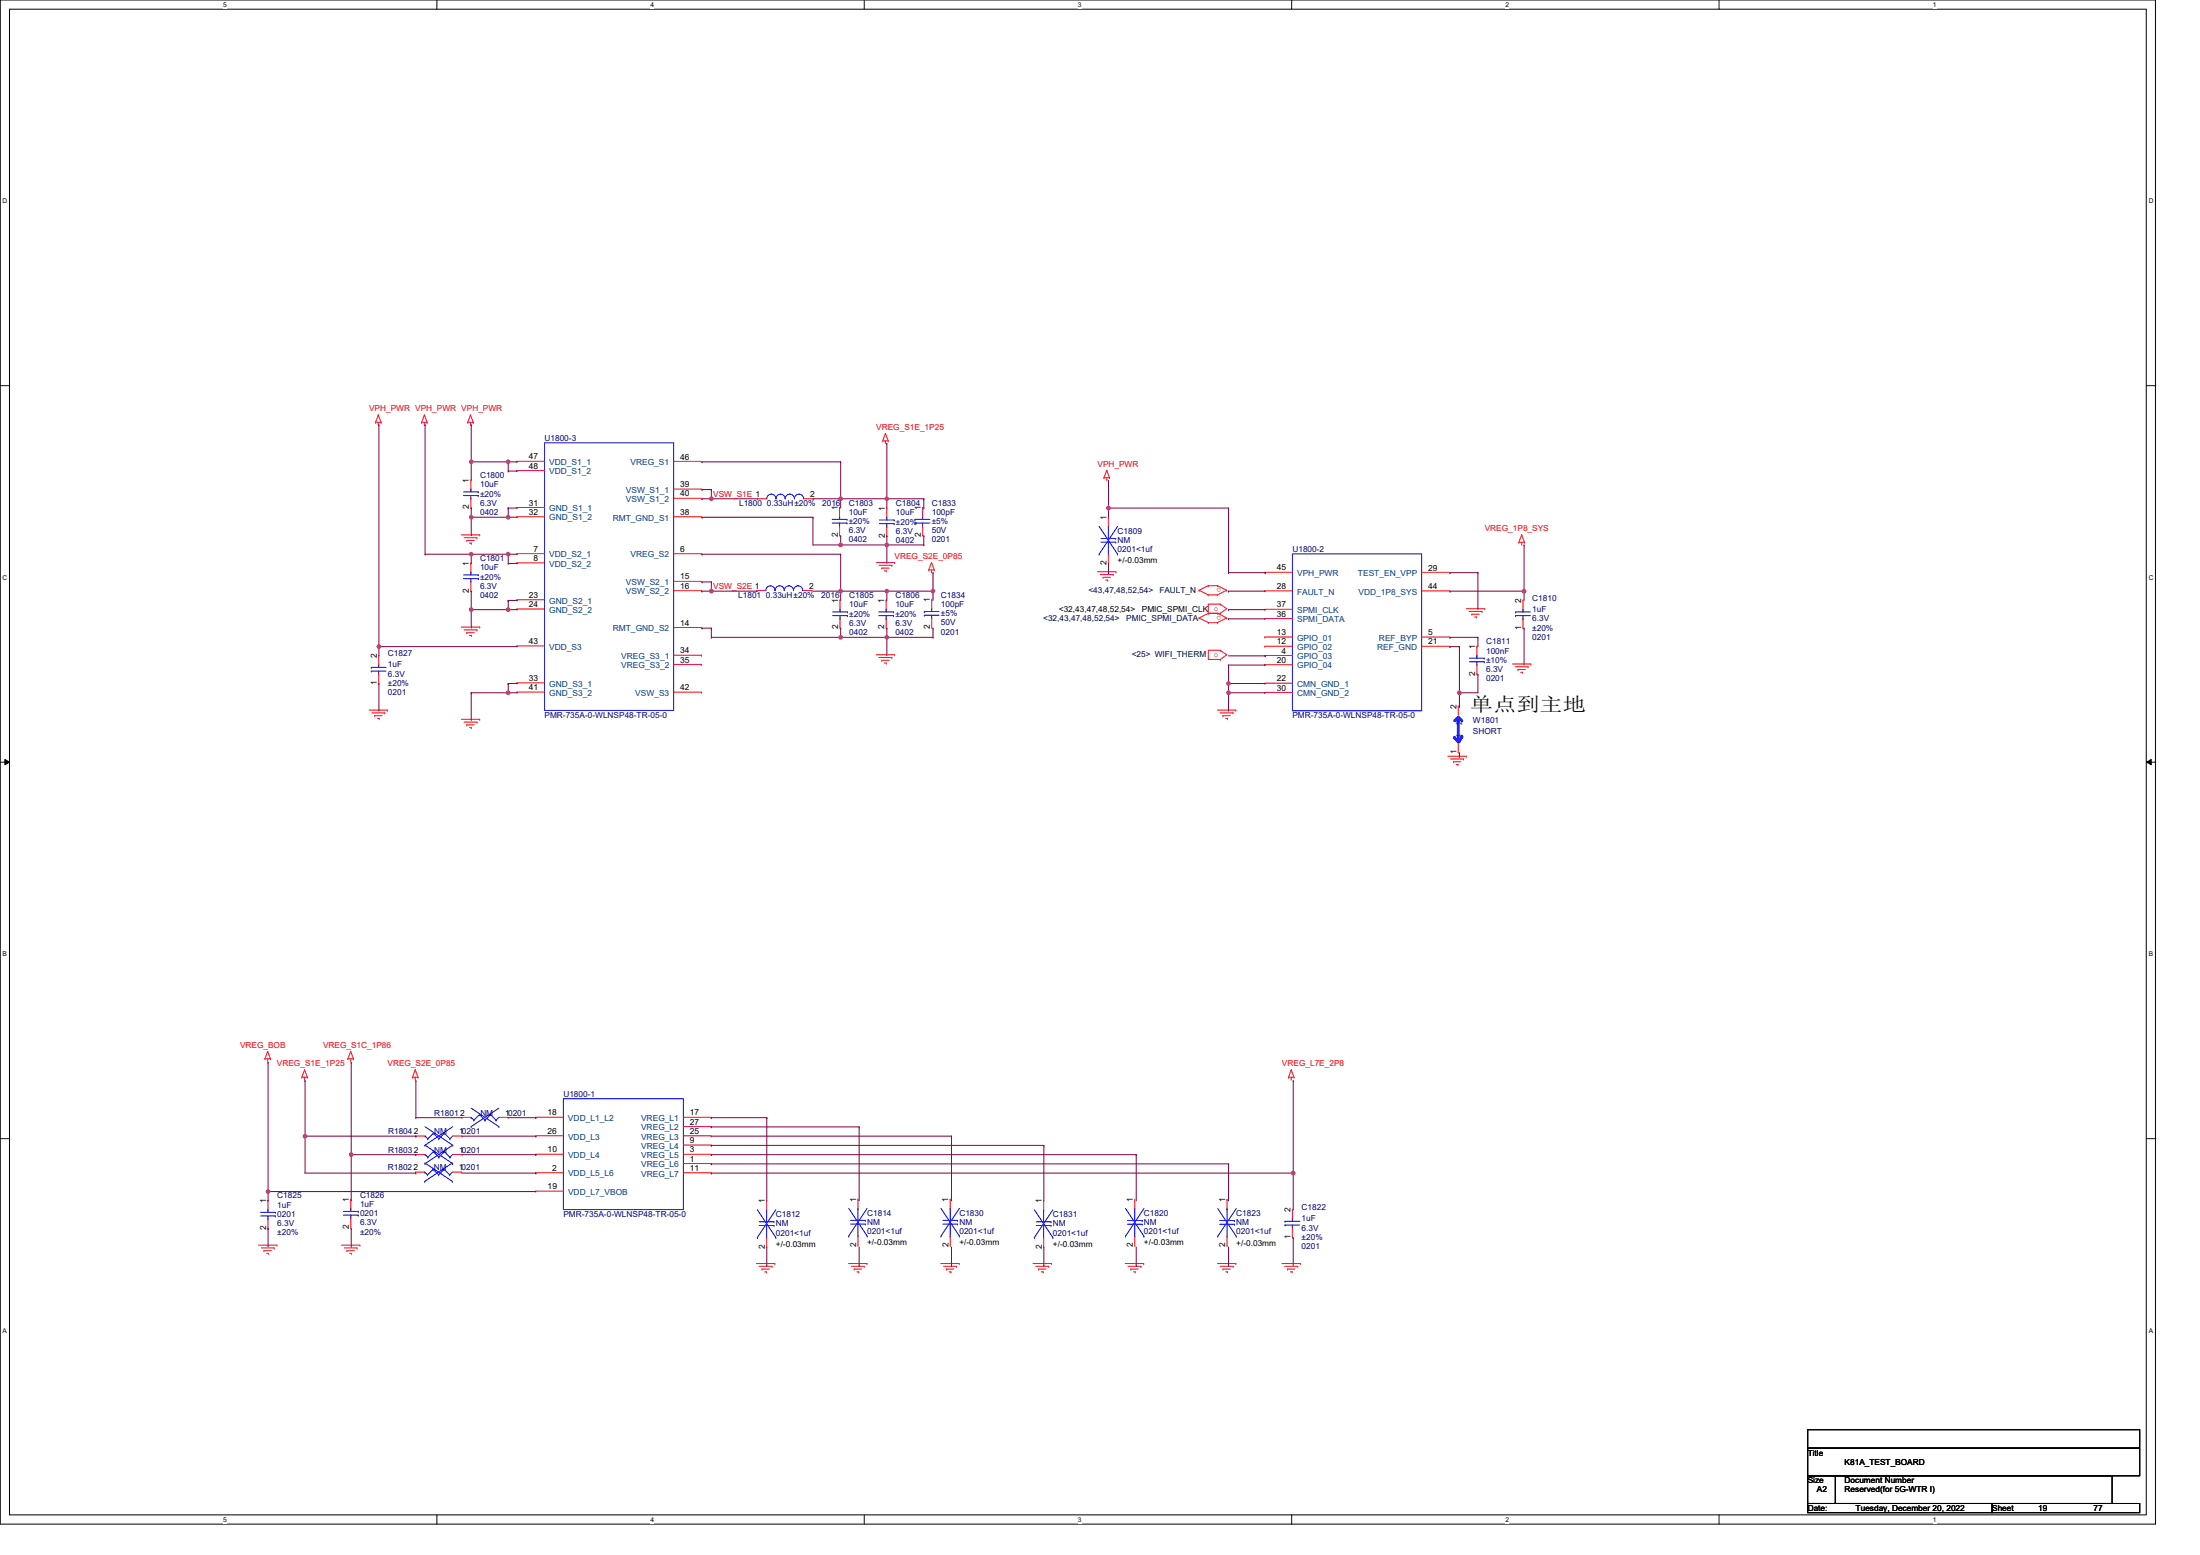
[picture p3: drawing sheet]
<svg xmlns="http://www.w3.org/2000/svg" width="297mm" height="210mm" viewBox="0 0 297 210" stroke-linecap="round" stroke-linejoin="round" font-family="sans-serif">
<path d="M0 0h291v205.7h-291zM1.3 1.2h288.5v203.3h-288.5z" fill="none" stroke="#000" stroke-width=".14"/>
<g fill="#fff">
<path d="M30.1 .1h.5v1h-.5z"/>
<path d="M30.1 204.6h.5v1h-.5z"/>
</g>
<path d="M59 0v1.2M59 204.5v1.2" fill="none" stroke="#000" stroke-width=".14"/>
<g fill="#fff">
<path d="M87.8 .1h.5v1h-.5z"/>
<path d="M87.8 204.6h.5v1h-.5z"/>
</g>
<path d="M116.7 0v1.2M116.7 204.5v1.2" fill="none" stroke="#000" stroke-width=".14"/>
<g fill="#fff">
<path d="M145.5 .1h.5v1h-.5z"/>
<path d="M145.5 204.6h.5v1h-.5z"/>
</g>
<path d="M174.4 0v1.2M174.4 204.5v1.2" fill="none" stroke="#000" stroke-width=".14"/>
<g fill="#fff">
<path d="M203.2 .1h.5v1h-.5z"/>
<path d="M203.2 204.6h.5v1h-.5z"/>
</g>
<path d="M232.1 0v1.2M232.1 204.5v1.2" fill="none" stroke="#000" stroke-width=".14"/>
<g fill="#fff">
<path d="M261 .1h.5v1h-.5z"/>
<path d="M261 204.6h.5v1h-.5z"/>
<path d="M.3 26.6h.7v1h-.7z"/>
<path d="M290.1 26.6h.7v1h-.7z"/>
<path d="M.3 77.5h.7v1h-.7z"/>
<path d="M290.1 77.5h.7v1h-.7z"/>
</g>
<path d="M0 52.1h1.3M289.8 52.1h1.3" fill="none" stroke="#000" stroke-width=".14"/>
<g fill="#fff">
<path d="M.3 128.3h.6v1h-.6z"/>
<path d="M290.1 128.3h.6v1h-.6z"/>
</g>
<path d="M0 102.9h1.3M.7 102.5l.6 .4-.6 .3zM289.8 102.9l.7-.4v.7zM289.8 102.9h1.3" fill="none" stroke="#000" stroke-width=".14"/>
<path d="M.7 102.5l.6 .4-.6 .3zM289.8 102.9l.7-.4v.7z" fill="#000"/>
<g fill="#fff">
<path d="M.3 179.1h.6v1h-.6z"/>
<path d="M290.1 179.1h.6v1h-.6z"/>
</g>
<path d="M0 153.7h1.3M289.8 153.7h1.3M244.1 193h44.8v2.5h-44.8zM244.1 195.5h44.8v3.7h-44.8zM244.1 199.2h3.7v3.7h-3.7zM244.1 199.2h3.7v3.8h-3.7zM247.8 199.2h37.4v3.7h-37.4zM247.8 199.2h37.4v3.8h-37.4zM244.1 202.9h24.9v1.3h-24.9zM244.1 203h24.9v1.2h-24.9zM269 202.9h19.9v1.3h-19.9zM269 203h19.9v1.2h-19.9z" fill="none" stroke="#000" stroke-width=".14"/>
<g fill="none" stroke="#f00" stroke-width=".14">
<path d="M50.7 57h.1M50.7 57h.7M51.1 57.3h.1M51.1 56h.1M51.1 57v.3M51.1 56l.3 1M51.1 56l-.4 1M51.4 57h.1M56.9 57h.1M56.9 57h.8M57.3 57.3h.1M57.3 56h.1"/>
<path d="M57.3 57v.3M57.3 56l.4 1M57.3 56l-.4 1M57.7 57h.1M63.2 57h.1M63.2 57h.7M63.5 57.3h.1M63.5 56h.1M63.5 57v.3M63.5 56l.4 1M63.5 56l-.3 1M63.9 57h.1"/>
<path d="M119.2 59.5h.1M119.2 59.5h.7M119.6 59.8h.1M119.6 58.5h.1M119.6 59.5v.3M119.6 58.5l.3 1M119.6 58.5l-.4 1M119.9 59.5h.1M62.3 72.2h2.5M62.7 72.6h1.7M63 73h.1M63 73h1"/>
<path d="M63.4 73.3h.3M63.6 76h.1M63.6 76v1.2M63.6 79.7h.1M63.6 78.5v1.2M63.6 64.8h.1M63.6 64.8v1.2M63.6 68.5h.1M63.6 67.3v1.2M63.7 73.3h.1M64.4 72.6h.1M64.8 72.2h.1"/>
<path d="M69.8 62.3h.1M69.8 62.3h3.7M69.8 63.5h.1M69.8 63.5h3.7M69.8 68.5h.1M69.8 68.5h3.7M69.8 69.7h.1M69.8 69.7h3.7M69.8 74.7h.1M69.8 74.7h3.7M69.8 76h.1M69.8 76h3.7"/>
<path d="M91 62.3h3.7M91 66h3.7M91 67.3h3.7M91 69.8h3.7M91 74.7h3.7M91 78.5h3.7M91 79.7h3.7M94.7 62.3h.1M94.7 66h.1M94.7 67.3h.1M94.7 69.8h.1M94.7 74.7h.1"/>
<path d="M94.7 78.5h.1M94.7 79.7h.1M102.2 79.7h.1M102.2 79.7h1.2M108.4 79.7h1.2M109.6 79.7h.1M113.4 68.5h.1M113.4 68.5v1.2M113.4 72.2h.1M113.4 71v1.2M118.3 75.9h2.5M118.7 76.3h1.7"/>
<path d="M119.1 76.7h.1M119.1 76.7h1M119.4 77.1h.3M119.7 77.1h.1M120.4 76.3h.1M120.8 75.9h.1M124.6 68.5h.1M124.6 68.5v1.2M124.6 72.2h.1M124.6 71v1.2M125.4 76.9h.1M125.4 76.9h.7"/>
<path d="M125.8 77.2h.1M125.8 75.9h.1M125.8 76.9v.3M125.8 75.9l.3 1M125.8 75.9l-.4 1M126.1 76.9h.1M148.2 77.2h2.5M148.6 77.6h1.7M148.9 77.9h.1M148.9 77.9h1M149.1 64.5h.1M149.1 64.5h.7"/>
<path d="M149.3 78.3h.3M149.4 64.7h.1M149.4 63.5h.1M149.4 64.5v.2M149.4 63.5l.4 1M149.4 63.5l-.3 1M149.6 78.3h.1M149.8 64.5h.1M150.3 77.6h.1M150.7 77.2h.1M161.9 79.7h.1M161.9 79.7l1.2 .6"/>
<path d="M163.1 79.1h.1M163.1 79.1h1.3M163.1 79.1l-1.2 .6M164.4 79.1h.1M164.4 79.1l1.2 .6M165.6 79.7h.1M165.6 79.7l-1.2 .6M205.1 73.2h.1M205.1 73.2h.7M205.5 73.4h.1M205.5 72.2h.1M205.5 73.2v.2"/>
<path d="M205.5 72.2l.3 1M205.5 72.2l-.4 1M205.8 73.2h.1M49.8 95.9h2.5M50.2 96.2h1.7M50.6 96.6h.1M50.6 96.6h1M51 97h.2M51.2 97h.1M51.9 96.2h.1M52.3 95.9h.1M62.3 84.7h2.5"/>
<path d="M62.3 97.1h2.5M62.7 85h1.7M62.7 97.5h1.7M63 85.4h.1M63 97.8h.1M63 85.4h1M63 97.8h1M63.4 85.8h.3M63.4 98.2h.3M63.7 85.8h.1M63.7 98.2h.1M64.4 85h.1"/>
<path d="M64.4 97.5h.1M64.8 84.7h.1M64.8 97.1h.1M69.8 81h.1M69.8 81h3.7M69.8 82.2h.1M69.8 82.2h3.7M69.8 87.2h.1M69.8 87.2h3.7M69.8 92.2h.1M69.8 92.2h3.7M69.8 93.4h.1"/>
<path d="M69.8 93.4h3.7M91 84.7h3.7M91 88.4h3.7M91 89.7h3.7M91 93.4h3.7M94.7 84.7h.1M94.7 88.4h.1M94.7 89.7h.1M94.7 93.4h.1M118.3 88.4h2.5M118.7 88.8h1.7M119 89.1h.1"/>
<path d="M119 89.1h1M119.4 89.5h.3M119.7 89.5h.1M120.4 88.8h.1M120.8 88.4h.1M125.8 80.9h.1M125.8 80.9v1.3M125.8 84.7h.1M125.8 83.4v1.3M161.9 83.4h.1M161.9 83.4l1.2 .6M163.1 80.3h.1"/>
<path d="M163.1 80.3h1.3M163.1 84h.1M163.1 82.8h.1M163.1 84h1.3M163.1 82.8h1.3M163.1 82.8l-1.2 .6M164.4 95.9h2.5M164.4 80.3h.1M164.4 84h.1M164.4 82.8h.1M164.4 82.8l1.2 .6M164.7 96.2h1.8"/>
<path d="M164.8 81.5h.1M164.8 82.8h.1M164.8 81.5h-1.7v1.3h1.7M164.8 81.5l.8 .7-.8 .6M164.8 87.8h.1M164.8 89h.1M164.8 87.8h-1.7v1.2h1.7M164.8 87.8l.8 .6-.8 .6M165.1 96.6h.1M165.1 96.6h1M165.5 97h.2M165.6 83.4h.1"/>
<path d="M165.6 83.4l-1.2 .6M165.7 97h.1M166.5 96.2h.1M166.9 95.9h.1M198 82.2h2.5M198.4 82.5h1.7M198.7 82.9h.1M198.7 82.9h1M199.1 83.3h.2M199.3 83.3h.1M200.1 82.5h.1M200.5 82.2h.1"/>
<path d="M204.2 89.6h2.5M204.6 90h1.7M205 90.4h.1M205 90.4h.9M205.3 90.8h.3M205.6 90.8h.1M206.3 90h.1M206.7 89.6h.1M195.5 102.1h2.5M195.9 102.5h1.7M196.2 102.8h.1M196.2 102.8h1"/>
<path d="M196.6 103.2h.3M196.9 103.2h.1M197.6 102.5h.1M198 102.1h.1M35.8 142.9h.1M35.8 142.9h.7M36.1 143.2h.1M36.1 141.9h.1M36.1 142.9v.3M36.1 141.9l.4 1M36.1 141.9l-.3 1M36.5 142.9h.1"/>
<path d="M40.7 145.4h.1M40.7 145.4h.8M41.1 145.7h.1M41.1 144.4h.1M41.1 145.4v.3M41.1 144.4l.4 1M41.1 144.4l-.4 1M41.5 145.4h.1M47 142.9h.1M47 142.9h.7M47.3 143.2h.1M47.3 141.9h.1"/>
<path d="M47.3 142.9v.3M47.3 141.9l.4 1M47.3 141.9l-.3 1M47.7 142.9h.1M55.7 145.4h.1M55.7 145.4h.7M56.1 145.7h.1M56.1 144.4h.1M56.1 145.4v.3M56.1 144.4l.3 1M56.1 144.4l-.4 1M56.1 158.2h.1"/>
<path d="M56.1 158.2h1.2M56.4 145.4h.1M61.1 158.2h1.2M62.3 158.2h.1M174 145.4h.1M174 145.4h.7M174.3 145.7h.1M174.3 144.4h.1M174.3 145.4v.3M174.3 144.4l.4 1M174.3 144.4l-.3 1M174.7 145.4h.1"/>
<path d="M34.9 168.1h2.5M35.3 168.5h1.7M35.6 168.8h.1M35.6 168.8h1M36 169.2h.3M36.3 169.2h.1M37 168.5h.1M37.4 168.1h.1M46.1 168.1h2.5M46.5 168.5h1.7M46.8 168.8h.1M46.8 168.8h1"/>
<path d="M47.2 169.2h.3M47.4 161.9h.1M47.4 161.9v1.3M47.4 165.6h.1M47.4 164.4v1.2M47.5 169.2h.1M48.2 168.5h.1M48.6 168.1h.1M102.1 170.6h2.5M102.5 170.9h1.7M102.9 171.3h.1M102.9 171.3h1"/>
<path d="M103.2 171.7h.3M103.5 171.7h.1M104.2 170.9h.1M104.6 170.6h.1M114.6 170.6h2.5M114.9 170.9h1.8M115.3 171.3h.1M115.3 171.3h1M115.7 171.7h.2M115.8 161.9h.1M115.8 161.9v1.2M115.8 168.1h.1"/>
<path d="M115.8 166.9v1.2M115.9 171.7h.1M116.7 170.9h.1M117.1 170.6h.1M127 170.6h2.5M127.4 170.9h1.7M127.8 171.3h.1M127.8 171.3h1M128.1 171.7h.3M128.3 161.9h.1M128.3 161.9v1.2M128.3 168.1h.1"/>
<path d="M128.3 166.9v1.2M128.4 171.7h.1M129.1 170.9h.1M129.5 170.6h.1M139.5 170.6h2.5M139.8 170.9h1.8M140.2 171.3h.1M140.2 171.3h1M140.6 171.7h.2M140.8 171.7h.1M141.6 170.9h.1M142 170.6h.1"/>
<path d="M151.9 170.6h2.5M152.3 170.9h1.7M152.7 171.3h.1M152.7 171.3h1M153 171.7h.3M153.2 161.9h.1M153.2 161.9v1.2M153.2 168.1h.1M153.2 166.9v1.2M153.3 171.7h.1M154 170.9h.1M154.4 170.6h.1"/>
<path d="M164.4 170.6h2.5M164.7 170.9h1.8M165.1 171.3h.1M165.1 171.3h1M165.5 171.7h.2M165.7 161.9h.1M165.7 161.9v1.2M165.7 168.1h.1M165.7 166.9v1.2M165.7 171.7h.1M166.5 170.9h.1M166.9 170.6h.1"/>
<path d="M173.1 170.6h2.5M173.5 170.9h1.7M173.8 171.3h.1M173.8 171.3h1M174.2 171.7h.3M174.5 171.7h.1M175.2 170.9h.1M175.6 170.6h.1"/>
</g>
<g fill="none" stroke="#00f" stroke-width=".14">
<path d="M73.5 59.8h17.5v36.1h-17.5zM62.6 77.6h2M62.6 78.1h2M62.6 66.4h2M62.6 66.9h2M63.6 77.2h.1M63.6 78.5h.1M63.6 77.2v.4M63.6 78.1v.4M63.6 66h.1M63.6 67.3h.1M63.6 66v.4"/>
<path d="M63.6 66.9v.4M64.6 77.6h.1M64.6 78.1h.1M64.6 66.4h.1M64.6 66.9h.1M103.4 79.7a.61 .61 0 0 1 .6-.6 .61 .61 0 0 1 .6 .6 .62 .62 0 0 1 .7-.6 .62 .62 0 0 1 .6 .6 .61 .61 0 0 1 .6-.6 .61 .61 0 0 1 .6 .6 .61 .61 0 0 1 .7-.6 .61 .61 0 0 1 .6 .6M112.4 70.1h2M112.4 70.6h2M113.4 69.7h.1M113.4 71h.1M113.4 69.7v.4M113.4 70.6v.4"/>
<path d="M114.4 70.1h.1M114.4 70.6h.1M123.6 70.1h.1M123.6 70.6h.1M123.6 70.1h2M123.6 70.6h2M124.6 69.7h.1M124.6 71h.1M124.6 69.7v.4M124.6 70.6v.4M124.8 82.5h.1M124.8 83h.1"/>
<path d="M124.8 82.5h2M124.8 83h2M125.8 82.2h.1M125.8 83.4h.1M125.8 82.2v.3M125.8 83v.4M57.3 158.2h.1M57.3 159.5h.1M57.3 158.2l.4 .4M57.3 157l3.8 2.5M57.7 158.6h.1M58.5 157.8h.1"/>
<path d="M58.5 157.8l.7 .8M58.5 157.8l-.8 .8M59.2 158.6h.1M60 157.8h.1M60 157.8l.7 .8M60 157.8l-.8 .8M60.7 158.6h.1M61.1 159.5h.1M61.1 158.2l-.4 .4M61.1 157l-3.8 2.5M46.4 163.5h2M46.4 164h2"/>
<path d="M47.4 163.1h.1M47.4 164.4h.1M47.4 163.1v.4M47.4 164v.4M48.4 163.5h.1M48.4 164h.1M114.6 166.8h.1M114.6 163.1l2.5 3.7M114.8 164.7h2M114.8 165.2h2M115.8 163.1h.1M115.8 166.8h.1"/>
<path d="M115.8 163.1v1.6M115.8 165.2v1.6M116.8 164.7h.1M116.8 165.2h.1M117.1 166.8h.1M117.1 163.1l-2.5 3.7M127 166.9h.1M127 163.1l2.5 3.8M127.3 164.7h2M127.3 165.2h2M128.3 163.1h.1M128.3 166.9h.1"/>
<path d="M128.3 163.1v1.6M128.3 165.2v1.7M129.3 164.7h.1M129.3 165.2h.1M129.5 166.9h.1M129.5 163.1l-2.5 3.8M152 166.9h.1M152 163.1l2.5 3.8M152.2 164.8h2M152.2 165.3h2M153.2 163.1h.1M153.2 166.9h.1"/>
<path d="M153.2 163.1v1.7M153.2 165.3v1.6M154.2 164.8h.1M154.2 165.3h.1M154.5 166.9h.1M154.5 163.1l-2.5 3.8M164.4 166.9h.1M164.4 163.1l2.5 3.8M164.7 164.8h2M164.7 165.3h2M165.7 163.1h.1M165.7 166.9h.1"/>
<path d="M165.7 163.1v1.7M165.7 165.3v1.6M166.7 164.8h.1M166.7 165.3h.1M166.9 166.9h.1M166.9 163.1l-2.5 3.8"/>
</g>
<path d="M196.8 96.9l-.4 .4" fill="none" stroke="#00f" stroke-width=".37"/>
<circle cx="196.8" cy="96.9" r=".18" fill="#00f"/>
<path d="M196.9 96.8l.5 .5" fill="none" stroke="#00f" stroke-width=".37"/>
<circle cx="196.9" cy="96.8" r=".18" fill="#00f"/>
<path d="M196.9 97.2v2.7" fill="none" stroke="#00f" stroke-width=".37"/>
<circle cx="196.9" cy="97.2" r=".18" fill="#00f"/>
<path d="M196.4 99.5l.5 .7" fill="none" stroke="#00f" stroke-width=".37"/>
<circle cx="196.4" cy="99.5" r=".18" fill="#00f"/>
<path d="M197.4 99.4l-.4 .8" fill="none" stroke="#00f" stroke-width=".37"/>
<circle cx="197.4" cy="99.4" r=".18" fill="#00f"/>
<g fill="none" stroke="#f00" stroke-width=".14">
<path d="M102.3 67.3h.1M102.3 67.3h1.2M108.5 67.3h1.3M109.8 67.3h.1M119.7 68.6h.1M119.7 68.6v1.2M119.7 72.3h.1M119.7 71.1v1.2M149.7 69.8h.1M149.7 69.8v1.3M149.7 76.1h.1M149.7 74.8v1.3"/>
<path d="M170.8 77.3h.1M170.8 77.3h3.7M170.8 79.8h.1M170.8 79.8h3.7M192 77.3h3.7M192 79.8h3.7M195.7 77.3h.1M195.7 79.8h.1M51.1 92.2h.1M51.1 91v1.2M51.1 88.5h.1M51.1 88.5v1.2"/>
<path d="M113.4 81h.1M113.4 81v1.2M113.4 84.7h.1M113.4 83.5v1.2M119.7 81h.1M119.7 81v1.2M119.7 84.7h.1M119.7 83.5v1.2M170.8 82.2h.1M170.8 82.2h3.7M170.8 83.5h.1M170.8 83.5h3.7"/>
<path d="M170.8 86h.1M170.8 86h3.7M170.8 87.2h.1M170.8 87.2h3.7M170.8 88.5h.1M170.8 88.5h3.7M170.8 89.7h.1M170.8 89.7h3.7M170.8 92.2h.1M170.8 92.2h3.7M170.8 93.5h.1M170.8 93.5h3.7"/>
<path d="M192 86h3.7M192 87.2h3.7M195.7 86h.1M195.7 87.2h.1M196.9 95.3h.1M196.9 95.3v1.3M199.4 87.2h.1M199.4 87.2v1.3M199.4 91h.1M199.4 89.7v1.3M205.6 84.7h.1M205.6 83.5v1.2"/>
<path d="M205.6 81h.1M205.6 81v1.2M196.9 101.5h.1M196.9 100.3v1.2M56.1 155.8h.1M56.1 155.8h1.3M56.1 153.3h.1M56.1 153.3h1.3M61.1 155.8h1.3M61.1 153.3h1.3M62.4 150.8h.1M62.4 150.8h1.2"/>
<path d="M62.4 155.8h.1M62.4 153.3h.1M67.4 150.8h1.2M68.6 150.8h.1M72.3 150.8h.1M72.3 150.8h3.8M72.3 153.3h.1M72.3 153.3h3.8M72.3 155.8h.1M72.3 155.8h3.8M72.3 158.3h.1M72.3 158.3h3.8"/>
<path d="M92.3 150.8h3.7M92.3 152.1h3.7M92.3 153.3h3.7M92.3 154.6h3.7M92.3 155.8h3.7M92.3 157.1h3.7M92.3 158.3h3.7M96 150.8h.1M96 152.1h.1M96 153.3h.1M96 154.6h.1M96 155.8h.1"/>
<path d="M96 157.1h.1M96 158.3h.1M36.2 162h.1M36.2 162v1.3M36.2 165.8h.1M36.2 164.5v1.3M72.3 160.8h.1M72.3 160.8h3.8M103.5 162.1h.1M103.5 162.1v1.2M103.5 168.3h.1M103.5 167v1.3"/>
<path d="M140.9 162.1h.1M140.9 162.1v1.2M140.9 168.3h.1M140.9 167.1v1.2M174.5 167h.1M174.5 165.7v1.3M174.5 163.2h.1M174.5 163.2v1.3"/>
</g>
<g fill="none" stroke="#00f" stroke-width=".14">
<path d="M103.5 67.3a.62 .62 0 0 1 .6-.6 .62 .62 0 0 1 .7 .6 .62 .62 0 0 1 .6-.6 .62 .62 0 0 1 .6 .6 .62 .62 0 0 1 .6-.6 .62 .62 0 0 1 .7 .6 .62 .62 0 0 1 .6-.6 .62 .62 0 0 1 .6 .6M118.7 70.2h2M118.7 70.7h2M119.7 69.8h.1M119.7 71.1h.1M119.7 69.8v.4M119.7 70.7v.4M120.7 70.2h.1M120.7 70.7h.1M148.4 74.8h.1M148.4 71.1l2.5 3.7M148.6 72.7h2"/>
<path d="M148.6 73.2h2M149.7 71.1h.1M149.7 74.8h.1M149.7 71.1v1.6M149.7 73.2v1.6M150.6 72.7h.1M150.6 73.2h.1M150.9 74.8h.1M150.9 71.1l-2.5 3.7M174.5 74.8h17.4v21.1h-17.4zM50.1 90.6h.1M50.1 90.1h.1"/>
<path d="M50.1 90.6h2M50.1 90.1h2M51.1 91h.1M51.1 89.7h.1M51.1 89.7v.4M51.1 90.6v.4M112.4 82.6h2M112.4 83.1h2M113.4 82.2h.1M113.4 83.5h.1M113.4 82.2v.4M113.4 83.1v.4"/>
<path d="M114.4 82.6h.1M114.4 83.1h.1M118.7 82.6h1.9M118.7 83.1h1.9M119.6 82.2h.1M119.6 83.5h.1M119.6 82.2v.4M119.6 83.1v.4M120.6 82.6h.1M120.6 83.1h.1M198.4 88.8h2M198.4 89.3h2"/>
<path d="M199.4 88.5h.1M199.4 89.7h.1M199.4 88.5v.3M199.4 89.3v.4M200.4 88.8h.1M200.4 89.3h.1M204.6 83.1h.1M204.6 82.6h.1M204.6 82.6h2M204.6 83.1h2M205.6 83.5h.1M205.6 82.2h.1"/>
<path d="M205.6 82.2v.4M205.6 83.1v.4M57.4 155.8h.1M57.4 157.1h.1M57.4 155.8l.4 .4M57.4 154.6l3.7 2.5M57.4 153.3h.1M57.4 154.6h.1M57.4 153.3l.4 .4M57.4 152.1l3.7 2.5M57.8 156.2h.1M57.8 153.7h.1"/>
<path d="M58.5 155.5h.1M58.5 155.5l.8 .7M58.5 155.5l-.7 .7M58.5 153h.1M58.5 153l.8 .7M58.5 153l-.7 .7M59.3 156.2h.1M59.3 153.7h.1M60 155.5h.1M60 155.5l.7 .7M60 155.5l-.7 .7M60 153h.1"/>
<path d="M60 153l.7 .7M60 153l-.7 .7M60.7 156.2h.1M60.7 153.7h.1M61.1 157.1h.1M61.1 155.8l-.4 .4M61.1 154.6l-3.7 2.5M61.1 154.6h.1M61.1 153.3l-.4 .4M61.1 152.1l-3.7 2.5M63.6 150.8h.1M63.6 152.1h.1"/>
<path d="M63.6 150.8l.4 .4M63.6 149.6l3.7 2.5M64 151.2h.1M64.7 150.5h.1M64.7 150.5l.8 .7M64.7 150.5l-.7 .7M65.5 151.2h.1M66.2 150.5h.1M66.2 150.5l.8 .7M66.2 150.5l-.7 .7M67 151.2h.1M67.3 152.1h.1"/>
<path d="M67.3 150.8l-.3 .4M67.3 149.6l-3.7 2.5M76.1 148.3h16.2v15h-16.2zM35.2 163.6h2M35.2 164.1h2M36.2 163.3h.1M36.2 164.5h.1M36.2 163.3v.3M36.2 164.1v.4M37.2 163.6h.1M37.2 164.1h.1M102.3 167h.1"/>
<path d="M102.3 163.3l2.5 3.7M102.5 164.9h2M102.5 165.4h2M103.5 163.3h.1M103.5 167h.1M103.5 163.3v1.6M103.5 165.4v1.6M104.5 164.9h.1M104.5 165.4h.1M104.8 167h.1M104.8 163.3l-2.5 3.7M139.7 167h.1"/>
<path d="M139.7 163.3l2.5 3.7M139.9 164.9h2M139.9 165.4h2M140.9 163.3h.1M140.9 167h.1M140.9 163.3v1.6M140.9 165.4v1.6M141.9 164.9h.1M141.9 165.4h.1M142.2 167h.1M142.2 163.3l-2.5 3.7M173.5 165.4h.1"/>
<path d="M173.5 164.9h.1M173.5 165.4h2M173.5 164.9h2M174.5 165.7h.1M174.5 164.5h.1M174.5 164.5v.4M174.5 165.4v.3"/>
</g>
<path d="M51.2 57.4h.1M51.2 57.4v29.9" fill="none" stroke="#800040" stroke-width=".14"/>
<circle cx="51.2" cy="87.3" r=".25" fill="#f0f"/>
<circle cx="51.2" cy="87.3" r=".25" fill="none" stroke="#f0f" stroke-width=".14"/>
<path d="M57.4 57.4h.1M57.4 57.4v17.4M63.6 57.4h.1M63.6 57.4v7.4M63.6 62.3h.1M63.6 62.3h5" fill="none" stroke="#800040" stroke-width=".14"/>
<circle cx="63.6" cy="62.3" r=".25" fill="#f0f"/>
<circle cx="63.6" cy="62.3" r=".25" fill="none" stroke="#f0f" stroke-width=".14"/>
<path d="M68.6 62.3h.1M68.6 62.3h1.3" fill="none" stroke="#800040" stroke-width=".14"/>
<circle cx="68.6" cy="62.3" r=".25" fill="#f0f"/>
<circle cx="68.6" cy="62.3" r=".25" fill="none" stroke="#f0f" stroke-width=".14"/>
<path d="M63.6 68.6h.1M63.6 68.6v1.2M68.6 62.3h.1M68.6 63.6h.1M68.6 68.6h.1M68.6 62.3v1.3M68.6 68.6v1.2M68.6 63.6h1.3" fill="none" stroke="#800040" stroke-width=".14"/>
<circle cx="68.6" cy="69.8" r=".25" fill="#f0f"/>
<circle cx="68.6" cy="69.8" r=".25" fill="none" stroke="#f0f" stroke-width=".14"/>
<path d="M63.6 69.8h.1M63.6 69.8v2.5M68.6 68.6h.1M68.6 68.6h1.3" fill="none" stroke="#800040" stroke-width=".14"/>
<circle cx="63.6" cy="69.8" r=".24" fill="#f0f"/>
<circle cx="63.6" cy="69.8" r=".24" fill="none" stroke="#f0f" stroke-width=".14"/>
<path d="M57.4 74.8h.1M57.4 74.8h11.2M63.6 69.8h.1M63.6 74.8h.1M63.6 69.8h6.3M68.6 69.8h.1" fill="none" stroke="#800040" stroke-width=".14"/>
<circle cx="63.6" cy="74.8" r=".25" fill="#f0f"/>
<circle cx="63.6" cy="74.8" r=".25" fill="none" stroke="#f0f" stroke-width=".14"/>
<path d="M63.6 74.8h.1M63.6 74.8v1.3M68.6 74.8h.1M68.6 74.8h1.3M68.6 74.8v1.3" fill="none" stroke="#800040" stroke-width=".14"/>
<circle cx="68.6" cy="74.8" r=".25" fill="#f0f"/>
<circle cx="68.6" cy="74.8" r=".25" fill="none" stroke="#f0f" stroke-width=".14"/>
<path d="M68.6 76.1h.1M68.6 76.1h1.3M94.8 74.8h.1M94.8 74.8h18.7M113.5 74.8h.1M113.5 74.8v5M126 77.3h.1M126 77.3v2.5" fill="none" stroke="#800040" stroke-width=".14"/>
<circle cx="126" cy="79.8" r=".24" fill="#f0f"/>
<circle cx="126" cy="79.8" r=".24" fill="none" stroke="#f0f" stroke-width=".14"/>
<path d="M94.8 78.6h.1M94.8 78.6h1.2M96 78.6h.1M96 78.6v1.2" fill="none" stroke="#800040" stroke-width=".14"/>
<circle cx="96" cy="79.8" r=".25" fill="#f0f"/>
<circle cx="96" cy="79.8" r=".25" fill="none" stroke="#f0f" stroke-width=".14"/>
<path d="M63.6 79.8h.1M63.6 79.8v2.5" fill="none" stroke="#800040" stroke-width=".14"/>
<circle cx="63.6" cy="82.3" r=".24" fill="#f0f"/>
<circle cx="63.6" cy="82.3" r=".24" fill="none" stroke="#f0f" stroke-width=".14"/>
<path d="M94.8 79.8h.1M94.8 79.8h7.5M96 79.8h.1M109.8 79.8h3.7M113.5 79.8h.1" fill="none" stroke="#800040" stroke-width=".14"/>
<circle cx="113.5" cy="79.8" r=".24" fill="#f0f"/>
<circle cx="113.5" cy="79.8" r=".24" fill="none" stroke="#f0f" stroke-width=".14"/>
<path d="M113.5 79.8h.1M113.5 79.8h6.2" fill="none" stroke="#800040" stroke-width=".14"/>
<circle cx="119.7" cy="79.8" r=".24" fill="#f0f"/>
<circle cx="119.7" cy="79.8" r=".24" fill="none" stroke="#f0f" stroke-width=".14"/>
<g fill="none" stroke="#800040" stroke-width=".14">
<path d="M113.5 79.8h.1M113.5 79.8v1.2M119.7 79.8h.1M119.7 79.8h6.3M119.7 79.8v1.2M126 79.8h.1M126 79.8v1.2M63.6 82.3h.1M63.6 82.3h6.3M63.6 82.3v2.5M68.6 81h.1M68.6 82.3h.1"/>
<path d="M68.6 81v1.3M68.6 81h1.3"/>
</g>
<circle cx="68.6" cy="82.3" r=".25" fill="#f0f"/>
<circle cx="68.6" cy="82.3" r=".25" fill="none" stroke="#f0f" stroke-width=".14"/>
<path d="M94.8 84.8h.1M94.8 84.8h1.2M96 84.8h.1M96 86h.1M96 84.8v1.2M113.5 84.8h.1M113.5 84.8v1.2h-17.5M119.7 84.8h.1M119.7 84.8v1.2M126 84.8h.1M126 84.8v1.2" fill="none" stroke="#800040" stroke-width=".14"/>
<circle cx="113.5" cy="86" r=".24" fill="#f0f"/>
<circle cx="113.5" cy="86" r=".24" fill="none" stroke="#f0f" stroke-width=".14"/>
<path d="M113.5 86h.1M113.5 86h12.5M119.7 86h.1M119.7 86v2.5M126 86h.1" fill="none" stroke="#800040" stroke-width=".14"/>
<circle cx="119.7" cy="86" r=".24" fill="#f0f"/>
<circle cx="119.7" cy="86" r=".24" fill="none" stroke="#f0f" stroke-width=".14"/>
<path d="M51.2 87.3h.1M51.2 92.3h.1M51.2 87.3v1.2M51.2 92.3v3.7M51.2 87.3h18.7M68.6 92.3h.1M68.6 92.3h1.3M68.6 92.3v1.2" fill="none" stroke="#800040" stroke-width=".14"/>
<circle cx="68.6" cy="93.5" r=".25" fill="#f0f"/>
<circle cx="68.6" cy="93.5" r=".25" fill="none" stroke="#f0f" stroke-width=".14"/>
<path d="M149.7 64.8h.1M149.7 64.8v3.8h16.2M165.9 68.6h.1M63.6 93.5h.1M63.6 93.5v3.8M63.6 93.5h6.3M68.6 93.5h.1" fill="none" stroke="#800040" stroke-width=".14"/>
<circle cx="149.7" cy="68.6" r=".25" fill="#f0f"/>
<circle cx="149.7" cy="68.6" r=".25" fill="none" stroke="#f0f" stroke-width=".14"/>
<path d="M149.7 68.6h.1M149.7 68.6v1.2M165.9 77.3h.1M165.9 68.6v8.7M205.8 73.6h.1M205.8 73.6v6.2" fill="none" stroke="#800040" stroke-width=".14"/>
<circle cx="205.8" cy="79.8" r=".25" fill="#f0f"/>
<circle cx="205.8" cy="79.8" r=".25" fill="none" stroke="#f0f" stroke-width=".14"/>
<g fill="none" stroke="#800040" stroke-width=".14">
<path d="M149.7 77.3h.1M149.7 76.1v1.2M165.9 79.8h.1M165.9 77.3h5M165.9 79.8h5M170.9 77.3h.1M195.8 77.3h.1M195.8 79.8h.1M195.8 77.3h3.7M195.8 79.8h10M199.5 77.3h.1M199.5 77.3v5"/>
<path d="M205.8 79.8h.1M205.8 79.8v1.2M165.9 82.3h.1M165.9 83.5h.1M165.9 82.3h5M165.9 83.5h5M195.8 86h.1M195.8 87.3h.1M195.8 86h3.7M195.8 87.3h1.2M197 87.3h.1M197 87.3v6.2"/>
<path d="M199.5 86h.1M199.5 86v1.3M205.8 84.8h.1M205.8 84.8v5"/>
</g>
<circle cx="197" cy="93.5" r=".25" fill="#f0f"/>
<circle cx="197" cy="93.5" r=".25" fill="none" stroke="#f0f" stroke-width=".14"/>
<path d="M165.9 92.3h.1M165.9 88.5h5M165.9 89.8v2.5M170.9 88.5h.1" fill="none" stroke="#800040" stroke-width=".14"/>
<circle cx="165.9" cy="92.3" r=".24" fill="#f0f"/>
<circle cx="165.9" cy="92.3" r=".24" fill="none" stroke="#f0f" stroke-width=".14"/>
<path d="M165.9 89.8h.1M165.9 92.3h.1M165.9 89.8h5M165.9 92.3v1.2M199.5 91h.1M199.5 91v2.5" fill="none" stroke="#800040" stroke-width=".14"/>
<circle cx="165.9" cy="93.5" r=".25" fill="#f0f"/>
<circle cx="165.9" cy="93.5" r=".25" fill="none" stroke="#f0f" stroke-width=".14"/>
<path d="M119.7 59.8h.1M119.7 59.8v7.5M165.9 92.3h.1M165.9 93.5h.1M165.9 92.3h5M165.9 93.5h5M165.9 93.5v2.5M197 95.4h.1M197 93.5h.1M197 93.5h2.5M197 93.5v1.9" fill="none" stroke="#800040" stroke-width=".14"/>
<circle cx="119.7" cy="67.3" r=".24" fill="#f0f"/>
<circle cx="119.7" cy="67.3" r=".24" fill="none" stroke="#f0f" stroke-width=".14"/>
<path d="M94.8 62.3h.1M94.8 66.1h.1M94.8 67.3h.1M94.8 62.3h18.7M94.8 66.1h1.2M96 66.1h.1M96 66.1v1.2h-1.2M113.5 62.3h.1M113.5 62.3v5" fill="none" stroke="#800040" stroke-width=".14"/>
<circle cx="96" cy="67.3" r=".25" fill="#f0f"/>
<circle cx="96" cy="67.3" r=".25" fill="none" stroke="#f0f" stroke-width=".14"/>
<path d="M96 67.3h.1M96 67.3h6.3M109.8 67.3h3.7M113.5 67.3h.1" fill="none" stroke="#800040" stroke-width=".14"/>
<circle cx="113.5" cy="67.3" r=".24" fill="#f0f"/>
<circle cx="113.5" cy="67.3" r=".24" fill="none" stroke="#f0f" stroke-width=".14"/>
<g fill="none" stroke="#800040" stroke-width=".14">
<path d="M94.8 69.8h.1M94.8 69.8h15M109.8 69.8h.1M109.8 69.8v3.8h3.7M113.5 67.3h.1M113.5 72.3h.1M113.5 73.6h.1M113.5 67.3h11.2M113.5 67.3v1.3M113.5 72.3v1.3M119.7 67.3h.1M119.7 72.3h.1"/>
<path d="M119.7 67.3v1.3M119.7 72.3v1.3M124.7 67.3h.1M124.7 68.6h.1M124.7 72.3h.1M124.7 67.3v1.3M124.7 72.3v1.3"/>
</g>
<circle cx="113.5" cy="73.6" r=".24" fill="#f0f"/>
<circle cx="113.5" cy="73.6" r=".24" fill="none" stroke="#f0f" stroke-width=".14"/>
<path d="M113.5 73.6h.1M113.5 73.6h6.2" fill="none" stroke="#800040" stroke-width=".14"/>
<circle cx="119.7" cy="73.6" r=".24" fill="#f0f"/>
<circle cx="119.7" cy="73.6" r=".24" fill="none" stroke="#f0f" stroke-width=".14"/>
<path d="M119.7 73.6h.1M119.7 73.6v2.5M119.7 73.6h5M124.7 73.6h.1M36.2 143.4h.1M36.2 143.4v17.4" fill="none" stroke="#800040" stroke-width=".14"/>
<circle cx="36.2" cy="160.8" r=".24" fill="#f0f"/>
<circle cx="36.2" cy="160.8" r=".24" fill="none" stroke="#f0f" stroke-width=".14"/>
<path d="M47.4 143.4h.1M47.4 143.4v12.5" fill="none" stroke="#800040" stroke-width=".14"/>
<circle cx="47.4" cy="155.9" r=".25" fill="#f0f"/>
<circle cx="47.4" cy="155.9" r=".25" fill="none" stroke="#f0f" stroke-width=".14"/>
<g fill="none" stroke="#800040" stroke-width=".14">
<path d="M41.2 145.9h.1M41.2 153.4h.1M41.2 145.9v12.5M41.2 153.4h15M56.2 145.9h.1M56.2 150.9h.1M56.2 153.4h.1M56.2 145.9v5M56.2 150.9h6.2M96 150.9h.1M96 152.1h.1M96 150.9h7.5"/>
<path d="M96 152.1h20M103.5 150.9h.1M103.5 150.9v11.2M116 152.1h.1M116 152.1v10M174.6 145.9h.1M174.6 145.9v12.5"/>
</g>
<circle cx="41.2" cy="153.4" r=".24" fill="#f0f"/>
<circle cx="41.2" cy="153.4" r=".24" fill="none" stroke="#f0f" stroke-width=".14"/>
<g fill="none" stroke="#800040" stroke-width=".14">
<path d="M41.2 158.4h15M47.4 155.9h.1M47.4 155.9v6.2M47.4 155.9h8.8M56.2 155.9h.1M56.2 158.4h.1M96 154.6h.1M96 155.9h.1M96 157.1h.1M96 158.4h.1M96 153.4h32.5M96 154.6h44.9"/>
<path d="M96 155.9h57.4M96 157.1h69.9M96 158.4h78.6M128.5 153.4h.1M128.5 153.4v8.7M140.9 154.6h.1M140.9 154.6v7.5M153.4 155.9h.1M153.4 155.9v6.2M165.9 157.1h.1M165.9 157.1v5"/>
</g>
<circle cx="174.6" cy="158.4" r=".25" fill="#f0f"/>
<circle cx="174.6" cy="158.4" r=".25" fill="none" stroke="#f0f" stroke-width=".14"/>
<g fill="none" stroke="#800040" stroke-width=".14">
<path d="M197 101.6h.1M197 101.6v.6M62.4 153.4h10M62.4 158.4h10M62.4 155.9h10M68.6 150.9h3.8M72.4 150.9h.1M72.4 153.4h.1M72.4 158.4h.1M72.4 155.9h.1M174.6 158.4h.1M174.6 158.4v4.9"/>
<path d="M36.2 160.8h.1M36.2 165.8h.1M36.2 160.8v1.3M36.2 165.8v2.5M36.2 160.8h36.2M47.4 165.8h.1M47.4 165.8v2.5M103.5 170.8h.1M103.5 168.3v2.5M116 170.8h.1M116 168.3v2.5M128.5 170.8h.1"/>
<path d="M128.5 168.3v2.5M140.9 170.8h.1M140.9 168.3v2.5M153.4 170.8h.1M153.4 168.3v2.5M165.9 170.8h.1M165.9 168.3v2.5M174.6 167.1h.1M174.6 167.1v3.7"/>
</g>
<circle cx="51.2" cy="87.3" r=".25" fill="#f0f"/>
<circle cx="51.2" cy="87.3" r=".25" fill="none" stroke="#f0f" stroke-width=".14"/>
<circle cx="63.6" cy="62.3" r=".25" fill="#f0f"/>
<circle cx="63.6" cy="62.3" r=".25" fill="none" stroke="#f0f" stroke-width=".14"/>
<circle cx="68.6" cy="62.3" r=".25" fill="#f0f"/>
<circle cx="68.6" cy="62.3" r=".25" fill="none" stroke="#f0f" stroke-width=".14"/>
<circle cx="68.6" cy="69.8" r=".25" fill="#f0f"/>
<circle cx="68.6" cy="69.8" r=".25" fill="none" stroke="#f0f" stroke-width=".14"/>
<circle cx="63.6" cy="69.8" r=".24" fill="#f0f"/>
<circle cx="63.6" cy="69.8" r=".24" fill="none" stroke="#f0f" stroke-width=".14"/>
<circle cx="63.6" cy="74.8" r=".25" fill="#f0f"/>
<circle cx="63.6" cy="74.8" r=".25" fill="none" stroke="#f0f" stroke-width=".14"/>
<circle cx="68.6" cy="74.8" r=".25" fill="#f0f"/>
<circle cx="68.6" cy="74.8" r=".25" fill="none" stroke="#f0f" stroke-width=".14"/>
<circle cx="126" cy="79.8" r=".24" fill="#f0f"/>
<circle cx="126" cy="79.8" r=".24" fill="none" stroke="#f0f" stroke-width=".14"/>
<circle cx="96" cy="79.8" r=".25" fill="#f0f"/>
<circle cx="96" cy="79.8" r=".25" fill="none" stroke="#f0f" stroke-width=".14"/>
<circle cx="63.6" cy="82.3" r=".24" fill="#f0f"/>
<circle cx="63.6" cy="82.3" r=".24" fill="none" stroke="#f0f" stroke-width=".14"/>
<circle cx="113.5" cy="79.8" r=".24" fill="#f0f"/>
<circle cx="113.5" cy="79.8" r=".24" fill="none" stroke="#f0f" stroke-width=".14"/>
<circle cx="119.7" cy="79.8" r=".24" fill="#f0f"/>
<circle cx="119.7" cy="79.8" r=".24" fill="none" stroke="#f0f" stroke-width=".14"/>
<circle cx="68.6" cy="82.3" r=".25" fill="#f0f"/>
<circle cx="68.6" cy="82.3" r=".25" fill="none" stroke="#f0f" stroke-width=".14"/>
<circle cx="113.5" cy="86" r=".24" fill="#f0f"/>
<circle cx="113.5" cy="86" r=".24" fill="none" stroke="#f0f" stroke-width=".14"/>
<circle cx="119.7" cy="86" r=".24" fill="#f0f"/>
<circle cx="119.7" cy="86" r=".24" fill="none" stroke="#f0f" stroke-width=".14"/>
<circle cx="68.6" cy="93.5" r=".25" fill="#f0f"/>
<circle cx="68.6" cy="93.5" r=".25" fill="none" stroke="#f0f" stroke-width=".14"/>
<circle cx="149.7" cy="68.6" r=".25" fill="#f0f"/>
<circle cx="149.7" cy="68.6" r=".25" fill="none" stroke="#f0f" stroke-width=".14"/>
<circle cx="205.8" cy="79.8" r=".25" fill="#f0f"/>
<circle cx="205.8" cy="79.8" r=".25" fill="none" stroke="#f0f" stroke-width=".14"/>
<circle cx="197" cy="93.5" r=".25" fill="#f0f"/>
<circle cx="197" cy="93.5" r=".25" fill="none" stroke="#f0f" stroke-width=".14"/>
<circle cx="165.9" cy="92.3" r=".24" fill="#f0f"/>
<circle cx="165.9" cy="92.3" r=".24" fill="none" stroke="#f0f" stroke-width=".14"/>
<circle cx="165.9" cy="93.5" r=".25" fill="#f0f"/>
<circle cx="165.9" cy="93.5" r=".25" fill="none" stroke="#f0f" stroke-width=".14"/>
<circle cx="119.7" cy="67.3" r=".24" fill="#f0f"/>
<circle cx="119.7" cy="67.3" r=".24" fill="none" stroke="#f0f" stroke-width=".14"/>
<circle cx="96" cy="67.3" r=".25" fill="#f0f"/>
<circle cx="96" cy="67.3" r=".25" fill="none" stroke="#f0f" stroke-width=".14"/>
<circle cx="113.5" cy="67.3" r=".24" fill="#f0f"/>
<circle cx="113.5" cy="67.3" r=".24" fill="none" stroke="#f0f" stroke-width=".14"/>
<circle cx="113.5" cy="73.6" r=".24" fill="#f0f"/>
<circle cx="113.5" cy="73.6" r=".24" fill="none" stroke="#f0f" stroke-width=".14"/>
<circle cx="119.7" cy="73.6" r=".24" fill="#f0f"/>
<circle cx="119.7" cy="73.6" r=".24" fill="none" stroke="#f0f" stroke-width=".14"/>
<circle cx="36.2" cy="160.8" r=".24" fill="#f0f"/>
<circle cx="36.2" cy="160.8" r=".24" fill="none" stroke="#f0f" stroke-width=".14"/>
<circle cx="47.4" cy="155.9" r=".25" fill="#f0f"/>
<circle cx="47.4" cy="155.9" r=".25" fill="none" stroke="#f0f" stroke-width=".14"/>
<circle cx="41.2" cy="153.4" r=".24" fill="#f0f"/>
<circle cx="41.2" cy="153.4" r=".24" fill="none" stroke="#f0f" stroke-width=".14"/>
<circle cx="174.6" cy="158.4" r=".25" fill="#f0f"/>
<circle cx="174.6" cy="158.4" r=".25" fill="none" stroke="#f0f" stroke-width=".14"/>
<text font-size="2.6" x="198.5" y="95.9">网网网电电</text>
<g font-size="1.1" fill="#f00">
<text x="49.8" y="55.5">VPH_PWR VPH_PWR VPH_PWR</text>
<text x="118.3" y="58">VREG_S1E_1P25</text>
<text x="148.2" y="63">VPH_PWR</text>
<text x="96.3" y="67">VSW_S1E 1</text>
<text x="200.5" y="71.7">VREG_1P8_SYS</text>
<text x="120.8" y="75.4">VREG_S2E_0P85</text>
<text x="96.3" y="79.5">VSW_S2E 1</text>
<text x="164.9" y="79.4" transform="rotate(180 164.9 79.4)">o</text>
<text x="164.9" y="83.1" transform="rotate(180 164.9 83.1)">o</text>
<text x="163.9" y="88.7">o</text>
<text x="32.4" y="141.4">VREG_BOB</text>
<text x="37.4" y="143.9">VREG_S1E_1P25</text>
<text x="43.6" y="141.4">VREG_S1C_1P86</text>
<text x="52.3" y="143.9">VREG_S2E_0P85</text>
<text x="173.1" y="143.9">VREG_L7E_2P8</text>
</g>
<g font-size="1.1" fill="#000080">
<text x="73.5" y="59.5">U1800-3</text>
<text x="64.8" y="64.5">C1800</text>
<text x="64.8" y="65.8">10uF</text>
<text x="64.8" y="69.5">0402</text>
<text x="64.8" y="68.3">6.3V</text>
<text x="64.8" y="67">±20%</text>
<text x="99.8" y="68.3">L1800 0.33uH±20%</text>
<text x="111" y="68.3">2016</text>
<text x="114.6" y="68.2">C1803</text>
<text x="114.6" y="69.5">10uF</text>
<text x="114.6" y="72">6.3V</text>
<text x="114.6" y="70.7">±20%</text>
<text x="121" y="68.3">C1804</text>
<text x="121" y="69.6">10uF</text>
<text x="121" y="70.8">±20%</text>
<text x="125.8" y="68.2">C1833</text>
<text x="125.8" y="69.5">100pF</text>
<text x="125.8" y="72">50V</text>
<text x="125.8" y="70.7">±5%</text>
<text x="64.8" y="75.7">C1801</text>
<text x="64.8" y="77">10uF</text>
<text x="114.6" y="73.2">0402</text>
<text x="121" y="73.3">0402</text>
<text x="121" y="72.1">6.3V</text>
<text x="125.8" y="73.2">0201</text>
<text x="150.9" y="72.1">C1809</text>
<text x="150.9" y="73.3">NM</text>
<text x="150.9" y="74.6">0201&lt;1uf</text>
<text x="174.5" y="74.5">U1800-2</text>
<text x="64.8" y="80.7">0402</text>
<text x="64.8" y="79.5">6.3V</text>
<text x="64.8" y="78.2">±20%</text>
<text x="99.7" y="80.7">L1801 0.33uH±20%</text>
<text x="110.9" y="80.7">2016</text>
<text x="114.7" y="80.7">C1805</text>
<text x="114.7" y="82">10uF</text>
<text x="114.7" y="83.2">±20%</text>
<text x="120.9" y="80.7">C1806</text>
<text x="120.9" y="82">10uF</text>
<text x="120.9" y="83.2">±20%</text>
<text x="127" y="80.7">C1834</text>
<text x="127" y="81.9">100pF</text>
<text x="127" y="83.2">±5%</text>
<text x="206.9" y="81.1">C1810</text>
<text x="206.9" y="82.6">1uF</text>
<text x="206.9" y="83.9">6.3V</text>
<text x="52.4" y="88.6">C1827</text>
<text x="114.7" y="85.7">0402</text>
<text x="114.7" y="84.5">6.3V</text>
<text x="120.9" y="85.7">0402</text>
<text x="120.9" y="84.5">6.3V</text>
<text x="127" y="85.7">0201</text>
<text x="127" y="84.4">50V</text>
<text x="200.7" y="87">C1811</text>
<text x="200.7" y="88.2">100nF</text>
<text x="200.7" y="89.5">±10%</text>
<text x="206.9" y="86.4">0201</text>
<text x="206.9" y="85.1">±20%</text>
<text x="52.4" y="90.1">1uF</text>
<text x="52.4" y="93.8">0201</text>
<text x="52.4" y="91.3">6.3V</text>
<text x="52.4" y="92.6">±20%</text>
<text x="200.7" y="92">0201</text>
<text x="200.7" y="90.7">6.3V</text>
<text x="73.5" y="96.9">PMR-735A-0-WLNSP48-TR-05-0</text>
<text x="174.5" y="97">PMR-735A-0-WLNSP48-TR-05-0</text>
<text x="198.9" y="97.6">W1801</text>
<text x="198.9" y="99">SHORT</text>
<text x="76.1" y="148.1">U1800-1</text>
<text x="52.4" y="155.6">R18032</text>
<text x="52.4" y="153.1">R18042</text>
<text x="58.6" y="150.6">R1801</text>
<text x="58.6" y="155.6">NM</text>
<text x="58.6" y="153.1">NM</text>
<text x="64.9" y="150.6">NM</text>
<text x="37.4" y="161.8">C1825</text>
<text x="48.6" y="161.7">C1826</text>
<text x="52.4" y="158">R18022</text>
<text x="58.6" y="158">NM</text>
<text x="37.4" y="163">1uF</text>
<text x="37.4" y="164.3">0201</text>
<text x="37.4" y="165.5">6.3V</text>
<text x="37.4" y="166.8">±20%</text>
<text x="48.6" y="162.9">1uF</text>
<text x="48.6" y="164.2">0201</text>
<text x="48.6" y="165.4">6.3V</text>
<text x="48.6" y="166.6">±20%</text>
<text x="76.1" y="164.3">PMR-735A-0-WLNSP48-TR-05-0</text>
<text x="104.8" y="164.3">C1812</text>
<text x="104.8" y="165.6">NM</text>
<text x="104.8" y="166.8">0201&lt;1uf</text>
<text x="117.1" y="164.1">C1814</text>
<text x="117.1" y="165.4">NM</text>
<text x="117.1" y="166.6">0201&lt;1uf</text>
<text x="129.5" y="164.1">C1830</text>
<text x="129.5" y="165.4">NM</text>
<text x="129.5" y="166.6">0201&lt;1uf</text>
<text x="142.2" y="164.3">C1831</text>
<text x="142.2" y="165.6">NM</text>
<text x="142.2" y="166.8">0201&lt;1uf</text>
<text x="154.5" y="164.1">C1820</text>
<text x="154.5" y="165.4">NM</text>
<text x="154.5" y="166.6">0201&lt;1uf</text>
<text x="166.9" y="164.1">C1823</text>
<text x="166.9" y="165.4">NM</text>
<text x="166.9" y="166.6">0201&lt;1uf</text>
<text x="175.7" y="163.4">C1822</text>
<text x="175.7" y="164.9">1uF</text>
<text x="175.7" y="166.1">6.3V</text>
<text x="175.7" y="167.4">±20%</text>
<text x="175.7" y="168.6">0201</text>
</g>
<g font-size="1.1">
<text x="63.3" y="65.2" transform="rotate(-90 63.3 65.2)">1</text>
<text x="71.4" y="62">47</text>
<text x="71.4" y="63.3">48</text>
<text x="91.8" y="62">46</text>
<text x="91.8" y="65.8">39</text>
<text x="63.3" y="68.8" transform="rotate(-90 63.3 68.8)">2</text>
<text x="71.4" y="68.2">31</text>
<text x="71.4" y="69.5">32</text>
<text x="91.8" y="67">40</text>
<text x="91.8" y="69.5">38</text>
<text x="109.4" y="67.1">2</text>
<text x="113.1" y="68.9" transform="rotate(-90 113.1 68.9)">1</text>
<text x="119.5" y="68.9" transform="rotate(-90 119.5 68.9)">1</text>
<text x="124.3" y="68.9" transform="rotate(-90 124.3 68.9)">1</text>
<text x="149.4" y="70.2" transform="rotate(-90 149.4 70.2)">1</text>
<text x="63.3" y="76.4" transform="rotate(-90 63.3 76.4)">1</text>
<text x="72" y="74.5">7</text>
<text x="72" y="75.7">8</text>
<text x="91.8" y="74.5">6</text>
<text x="113.1" y="72.5" transform="rotate(-90 113.1 72.5)">2</text>
<text x="119.5" y="72.6" transform="rotate(-90 119.5 72.6)">2</text>
<text x="124.3" y="72.5" transform="rotate(-90 124.3 72.5)">2</text>
<text x="149.4" y="76.3" transform="rotate(-90 149.4 76.3)">2</text>
<text x="150.9" y="76.1">+/-0.03mm</text>
<text x="172.4" y="77">45</text>
<text x="192.8" y="77">29</text>
<text x="63.3" y="80" transform="rotate(-90 63.3 80)">2</text>
<text x="71.4" y="80.7">23</text>
<text x="71.4" y="82">24</text>
<text x="91.8" y="78.2">15</text>
<text x="91.8" y="79.5">16</text>
<text x="109.3" y="79.4">2</text>
<text x="113.2" y="81.4" transform="rotate(-90 113.2 81.4)">1</text>
<text x="119.4" y="81.4" transform="rotate(-90 119.4 81.4)">1</text>
<text x="125.5" y="81.3" transform="rotate(-90 125.5 81.3)">1</text>
<text x="143" y="82.6">&lt;32,43,47,48,52,54&gt;</text>
<text x="154.2" y="82.6">PMIC_SPMI_CLK o</text>
<text x="172.4" y="79.5">28</text>
<text x="172.4" y="82">37</text>
<text x="172.4" y="83.2">36</text>
<text x="192.8" y="79.5">44</text>
<text x="205.4" y="81.4" transform="rotate(-90 205.4 81.4)">2</text>
<text x="50.9" y="88.8" transform="rotate(-90 50.9 88.8)">2</text>
<text x="71.4" y="86.9">43</text>
<text x="91.8" y="84.5">14</text>
<text x="91.8" y="88.2">34</text>
<text x="91.8" y="89.4">35</text>
<text x="113.2" y="85" transform="rotate(-90 113.2 85)">2</text>
<text x="119.4" y="85" transform="rotate(-90 119.4 85)">2</text>
<text x="125.5" y="84.9" transform="rotate(-90 125.5 84.9)">2</text>
<text x="172.4" y="85.7">13</text>
<text x="172.4" y="87">12</text>
<text x="172.4" y="89.5">20</text>
<text x="173" y="88.2">4</text>
<text x="192.8" y="85.7">5</text>
<text x="192.8" y="87">21</text>
<text x="199.2" y="87.6" transform="rotate(-90 199.2 87.6)">1</text>
<text x="205.4" y="85" transform="rotate(-90 205.4 85)">1</text>
<text x="50.9" y="92.5" transform="rotate(-90 50.9 92.5)">1</text>
<text x="71.4" y="91.9">33</text>
<text x="71.4" y="93.2">41</text>
<text x="91.8" y="93.2">42</text>
<text x="172.4" y="92">22</text>
<text x="172.4" y="93.2">30</text>
<text x="196.6" y="95.7" transform="rotate(-90 196.6 95.7)">2</text>
<text x="199.2" y="91.2" transform="rotate(-90 199.2 91.2)">2</text>
<text x="196.6" y="101.8" transform="rotate(-90 196.6 101.8)">1</text>
<text x="62" y="155.6">10201</text>
<text x="62" y="153.1">10201</text>
<text x="62.1" y="150.6">2</text>
<text x="68.2" y="150.6">10201</text>
<text x="73.9" y="150.6">18</text>
<text x="73.9" y="153.1">26</text>
<text x="73.9" y="155.6">10</text>
<text x="93.1" y="150.6">17</text>
<text x="93.1" y="151.8">27</text>
<text x="93.1" y="153.1">25</text>
<text x="93.1" y="154.3">9</text>
<text x="93.1" y="155.6">3</text>
<text x="62" y="158">10201</text>
<text x="73.9" y="160.5">19</text>
<text x="74.6" y="158">2</text>
<text x="93.1" y="156.8">1</text>
<text x="93.2" y="158.1">11</text>
<text x="35.9" y="162.4" transform="rotate(-90 35.9 162.4)">1</text>
<text x="35.9" y="166" transform="rotate(-90 35.9 166)">2</text>
<text x="47.1" y="162.3" transform="rotate(-90 47.1 162.3)">1</text>
<text x="47.1" y="165.9" transform="rotate(-90 47.1 165.9)">2</text>
<text x="103.3" y="162.4" transform="rotate(-90 103.3 162.4)">1</text>
<text x="115.6" y="162.2" transform="rotate(-90 115.6 162.2)">1</text>
<text x="128" y="162.3" transform="rotate(-90 128 162.3)">1</text>
<text x="140.7" y="162.4" transform="rotate(-90 140.7 162.4)">1</text>
<text x="153" y="162.3" transform="rotate(-90 153 162.3)">1</text>
<text x="165.4" y="162.3" transform="rotate(-90 165.4 162.3)">1</text>
<text x="174.2" y="167.2" transform="rotate(-90 174.2 167.2)">1</text>
<text x="174.2" y="163.6" transform="rotate(-90 174.2 163.6)">2</text>
<text x="103.3" y="168.5" transform="rotate(-90 103.3 168.5)">2</text>
<text x="104.8" y="168.3">+/-0.03mm</text>
<text x="115.6" y="168.3" transform="rotate(-90 115.6 168.3)">2</text>
<text x="117.1" y="168.1">+/-0.03mm</text>
<text x="128" y="168.4" transform="rotate(-90 128 168.4)">2</text>
<text x="129.5" y="168.1">+/-0.03mm</text>
<text x="140.7" y="168.5" transform="rotate(-90 140.7 168.5)">2</text>
<text x="142.2" y="168.3">+/-0.03mm</text>
<text x="153" y="168.4" transform="rotate(-90 153 168.4)">2</text>
<text x="154.5" y="168.1">+/-0.03mm</text>
<text x="165.4" y="168.4" transform="rotate(-90 165.4 168.4)">2</text>
<text x="166.9" y="168.1">+/-0.03mm</text>
<text x="244.1" y="196.5">Title</text>
<text x="249.1" y="197.7">K81A_TEST_BOARD</text>
<text x="244.1" y="200.2">Size</text>
<text x="244.1" y="203.9">Date:</text>
<text x="245.3" y="201.5">A2</text>
<text x="249.1" y="200.2">Document Number</text>
<text x="249.1" y="201.5">Reserved(for 5G-WTR I)</text>
<text x="250.5" y="203.9">Tuesday, December 20, 2022</text>
<text x="269" y="203.9">Sheet</text>
<text x="275.2" y="203.9">19</text>
<text x="282.7" y="203.9">77</text>
</g>
<g font-size="1.1" fill="#004080">
<text x="74.1" y="62.8">VDD_S1_1</text>
<text x="74.1" y="64">VDD_S1_2</text>
<text x="85.1" y="62.8">VREG_S1</text>
<text x="74.1" y="69">GND_S1_1</text>
<text x="74.1" y="70.3">GND_S1_2</text>
<text x="82.7" y="70.3">RMT_GND_S1</text>
<text x="84.5" y="66.5">VSW_S1_1</text>
<text x="84.5" y="67.8">VSW_S1_2</text>
<text x="74.1" y="75.2">VDD_S2_1</text>
<text x="74.1" y="76.5">VDD_S2_2</text>
<text x="85.1" y="75.2">VREG_S2</text>
<text x="175.1" y="77.8">VPH_PWR</text>
<text x="183.3" y="77.8">TEST_EN_VPP</text>
<text x="74.1" y="81.5">GND_S2_1</text>
<text x="74.1" y="82.7">GND_S2_2</text>
<text x="84.5" y="79">VSW_S2_1</text>
<text x="84.5" y="80.2">VSW_S2_2</text>
<text x="175.1" y="80.3">FAULT_N</text>
<text x="175.1" y="82.8">SPMI_CLK</text>
<text x="175.1" y="84">SPMI_DATA</text>
<text x="183.4" y="80.3">VDD_1P8_SYS</text>
<text x="74.1" y="87.7">VDD_S3</text>
<text x="82.7" y="85.2">RMT_GND_S2</text>
<text x="83.9" y="89">VREG_S3_1</text>
<text x="175.1" y="86.5">GPIO_01</text>
<text x="175.1" y="87.7">GPIO_02</text>
<text x="175.1" y="89">GPIO_03</text>
<text x="185.9" y="87.8">REF_GND</text>
<text x="186.2" y="86.5">REF_BYP</text>
<text x="74.1" y="92.7">GND_S3_1</text>
<text x="74.1" y="93.9">GND_S3_2</text>
<text x="83.9" y="90.2">VREG_S3_2</text>
<text x="85.8" y="93.9">VSW_S3</text>
<text x="175.1" y="90.2">GPIO_04</text>
<text x="175.1" y="92.7">CMN_GND_1</text>
<text x="175.1" y="94">CMN_GND_2</text>
<text x="197.4" y="99.7" transform="rotate(-90 197.4 99.7)">1</text>
<text x="197.4" y="97.8" transform="rotate(-90 197.4 97.8)">2</text>
<text x="76.7" y="151.3">VDD_L1_L2</text>
<text x="76.7" y="153.8">VDD_L3</text>
<text x="86.6" y="151.3">VREG_L1</text>
<text x="86.6" y="152.6">VREG_L2</text>
<text x="86.6" y="153.8">VREG_L3</text>
<text x="86.6" y="155.1">VREG_L4</text>
<text x="76.7" y="156.3">VDD_L4</text>
<text x="76.7" y="158.8">VDD_L5_L6</text>
<text x="76.7" y="161.3">VDD_L7_VBOB</text>
<text x="86.6" y="156.3">VREG_L5</text>
<text x="86.6" y="157.6">VREG_L6</text>
<text x="86.6" y="158.8">VREG_L7</text>
</g>
<g font-size="1.1" fill="#000040">
<text x="140.8" y="83.8">&lt;32,43,47,48,52,54&gt;</text>
<text x="147" y="80.1">&lt;43,47,48,52,54&gt;</text>
<text x="152.1" y="83.8">PMIC_SPMI_DATA</text>
<text x="156.5" y="80.1">FAULT_N</text>
<text x="152.8" y="88.7">&lt;25&gt; WIFI_THERM</text>
</g>
<g font-size=".9">
<text x="30.1" y=".9">5</text>
<text x="87.8" y=".9">4</text>
<text x="145.5" y=".9">3</text>
<text x="203.2" y=".9">2</text>
<text x="261" y=".9">1</text>
<text x=".3" y="27.4">D</text>
<text x="290.1" y="27.4">D</text>
<text x=".3" y="78.3">C</text>
<text x="290.1" y="78.3">C</text>
<text x=".3" y="129.1">B</text>
<text x="290.1" y="129.1">B</text>
<text x=".3" y="179.9">A</text>
<text x="290.1" y="179.9">A</text>
<text x="30.1" y="205.4">5</text>
<text x="87.8" y="205.4">4</text>
<text x="145.5" y="205.4">3</text>
<text x="203.2" y="205.4">2</text>
<text x="261" y="205.4">1</text>
</g>
</svg>
